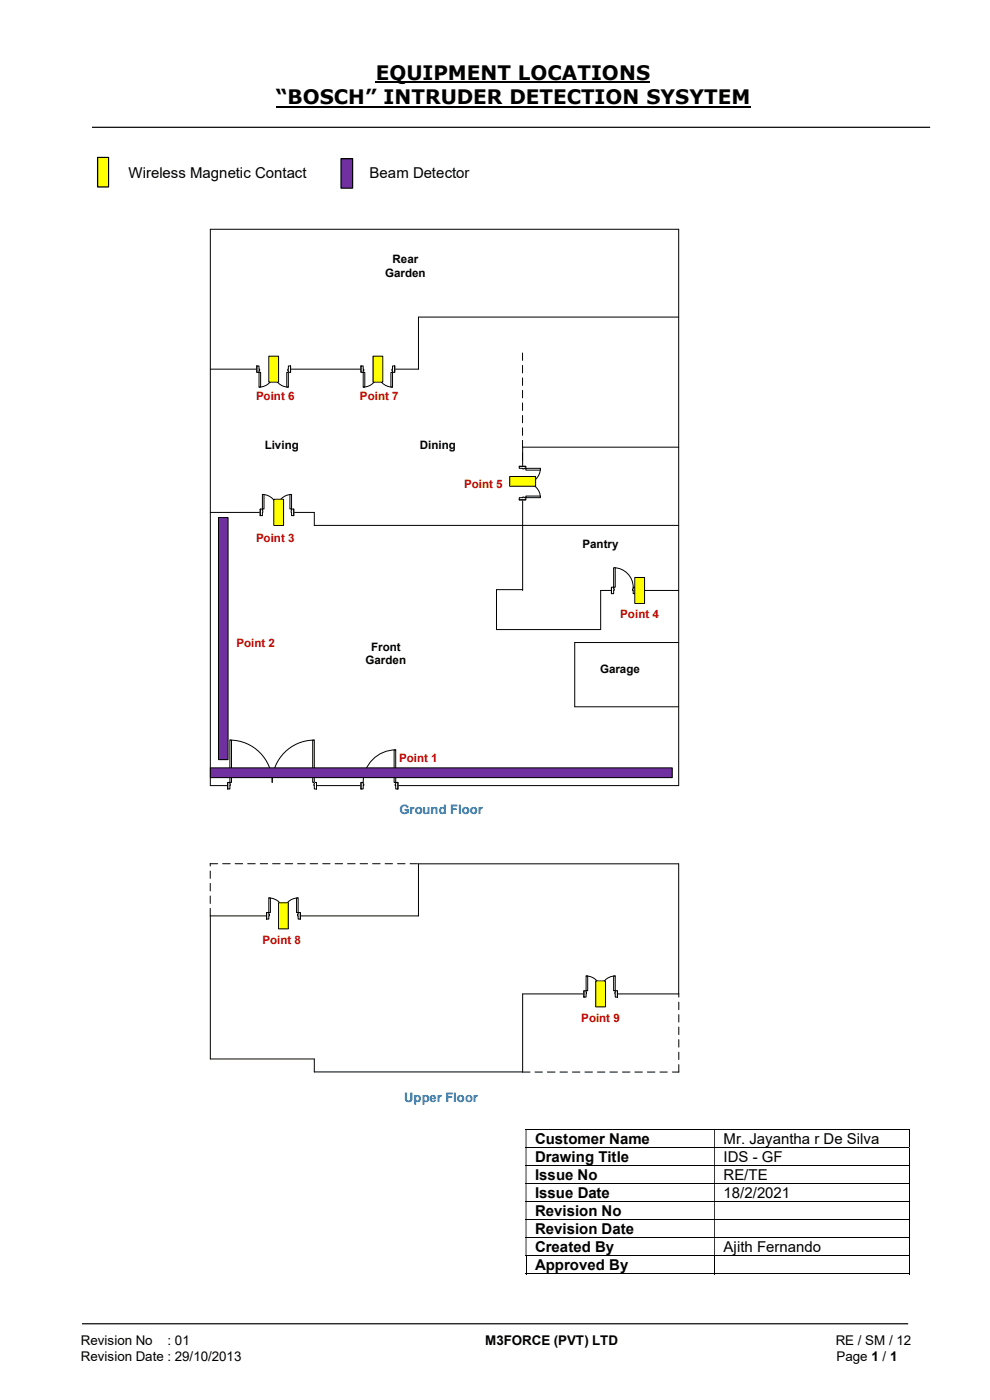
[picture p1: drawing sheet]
<svg xmlns="http://www.w3.org/2000/svg" width="210mm" height="297mm" viewBox="0 0 210 297" stroke-linecap="round" stroke-linejoin="round" font-family="sans-serif">
<path d="M79.7 17.5h58.2M58.5 22.6h100.7" fill="none" stroke="#000" stroke-width=".42"/>
<path d="M19.5 27h177.8M17.4 280.8h175.3" fill="none" stroke="#000" stroke-width=".25"/>
<g fill="none" stroke="#000" stroke-width=".21">
<path d="M111.5 239.6h81.3M192.9 239.7v3.7M111.5 243.5h81.3M111.5 247.3h81.3M111.5 251.1h81.3M111.5 254.9h81.3M111.5 258.7h81.3M192.9 243.5v3.7M192.9 247.4v3.6M192.9 251.2v3.6M192.9 255v3.7M192.9 258.8v3.7"/>
<path d="M111.5 262.6h81.3M111.5 266.4h81.3M111.5 270.3h40M111.6 266.5v3.8M151.6 266.5v3.8M151.7 270.3h41.1M192.9 262.7v3.6M192.9 266.5v3.8"/>
</g>
<g fill="#000">
<path d="M192.8 239.5h.2v.2h-.2zM111.5 239.7h.2v3.7h-.2zM151.5 239.7h.2v3.7h-.2z" fill-rule="evenodd"/>
<path d="M192.8 243.4h.2v.1h-.2zM111.5 243.5h.2v3.7h-.2zM151.5 243.5h.2v3.7h-.2z" fill-rule="evenodd"/>
<path d="M192.8 247.2h.2v.2h-.2zM111.5 247.4h.2v3.6h-.2zM151.5 247.4h.2v3.6h-.2z" fill-rule="evenodd"/>
<path d="M192.8 251h.2v.2h-.2zM111.5 251.2h.2v3.6h-.2zM151.5 251.2h.2v3.6h-.2z" fill-rule="evenodd"/>
<path d="M192.8 254.8h.2v.2h-.2zM111.5 255h.2v3.7h-.2zM151.5 255h.2v3.7h-.2z" fill-rule="evenodd"/>
<path d="M192.8 258.7h.2v.1h-.2zM111.5 258.8h.2v3.7h-.2zM151.5 258.8h.2v3.7h-.2z" fill-rule="evenodd"/>
<path d="M192.8 262.5h.2v.2h-.2zM111.5 262.7h.2v3.6h-.2zM151.5 262.7h.2v3.6h-.2z" fill-rule="evenodd"/>
</g>
<path d="M192.8 266.3h.2v.2h-.2zM192.8 270.2h.2v.1h-.2z" fill="#000"/>
<path d="M20.7 33.4h2.3v6.3h-2.3z" fill="#ff0"/>
<path d="M20.7 33.4h2.3v6.3h-2.3z" fill="none" stroke="#000" stroke-width=".25"/>
<path d="M44.6 48.6h99.4v118.1h-99.4zM144 67.3h-55.2v11h-44.2M144 94.9h-33.1v30.4M44.6 108.7h22.1v2.8h77.3M110.9 125.1h-5.6v8.5h22.1v-8.3h16.6M144 136.3h-22.1v13.6h22.1M44.6 194.3v30.4" fill="none" stroke="#000" stroke-width=".21"/>
<path d="M143.9 225.8l.2 .1v1.5l-.1 .1zM143.9 223.2h.2v1.6l-.1 .1zM143.9 220.5l.2 .1v1.5l-.1 .2zM143.9 217.8l.2 .1v1.6l-.1 .1zM143.9 215.2l.2 .1v1.5l-.1 .1zM143.9 212.5l.2 .1v1.6l-.1 .1zM143.9 210.8l.2 .1v.6l-.1 .1z" fill="#000"/>
<path d="M48.3 165.9h18.8v1.5h-18.8z" fill="#fff"/>
<path d="M48.3 165.9h18.8v1.5h-18.8z" fill="none" stroke="#fff" stroke-width=".21"/>
<path d="M66.7 166v1.4h.4v-1.4zM48.3 166h.5v1.4h-.5z" fill-rule="evenodd" fill="#fff"/>
<path d="M48.8 166.3v-.3h-.5v1.4h.5v-.7M66.7 166.3v-.3h.4v1.4h-.4v-.7" fill="none" stroke="#000" stroke-width=".21"/>
<path d="M66.6 166.3l.1 .4zM48.8 166.3l.1 .4z" fill-rule="evenodd" fill="#fff"/>
<path d="M48.8 157a9 9 0 0 1 8.9 9 8.9 8.9 0 0 1 9-9M48.3 166v1.4M48.8 166.3v.4M66.7 166.3v.4M67.1 166v1.4" fill="none" stroke="#000" stroke-width=".21"/>
<path d="M48.8 157h.3v9h-.3z" fill="#fff"/>
<path d="M48.8 157h.3v9h-.3z" fill="none" stroke="#000" stroke-width=".21"/>
<path d="M66.3 157h.4v9h-.4z" fill="#fff"/>
<path d="M66.3 157h.4v9h-.4z" fill="none" stroke="#000" stroke-width=".21"/>
<path d="M76.6 165.9h7.8v1.5h-7.8z" fill="#fff"/>
<path d="M76.6 165.9h7.8v1.5h-7.8z" fill="none" stroke="#fff" stroke-width=".21"/>
<path d="M83.9 166v1.4h.5v-1.4zM76.6 166h.4v1.4h-.4z" fill-rule="evenodd" fill="#fff"/>
<path d="M77 166.3v-.3h-.4v1.4h.4v-.7M83.9 166.3v-.3h.5v1.4h-.5v-.7" fill="none" stroke="#000" stroke-width=".21"/>
<path d="M83.8 166.3v.4h.1v-.4zM77 166.3h.2v.4h-.2z" fill-rule="evenodd" fill="#fff"/>
<path d="M83.9 159.1a6.9 6.9 0 0 0-6.9 6.9M76.6 166v1.4M77 166.3h.2v.4h-.2M83.9 166.3h-.1v.4h.1M84.4 166v1.4" fill="none" stroke="#000" stroke-width=".21"/>
<path d="M83.6 159.1h.3v6.9h-.3z" fill="#fff"/>
<path d="M83.6 159.1h.3v6.9h-.3z" fill="none" stroke="#000" stroke-width=".21"/>
<path d="M54.5 77.6h7.1v1.4h-7.1z" fill="#fff"/>
<path d="M54.5 77.6h7.1v1.4h-7.1z" fill="none" stroke="#fff" stroke-width=".21"/>
<path d="M54.5 77.6v1.4h.4v-1.4zM61.2 77.6h.4v1.4h-.4z" fill-rule="evenodd" fill="#fff"/>
<path d="M54.9 78.3v-.7h-.4v1.4h.4v-.3M61.2 78.3v-.7h.4v1.4h-.4v-.3" fill="none" stroke="#000" stroke-width=".21"/>
<path d="M54.9 78.3v.4h.2v-.4zM61 78.3h.2v.4h-.2z" fill-rule="evenodd" fill="#fff"/>
<path d="M54.5 77.6v1.4M54.9 78.3h.2v.4h-.2M61.2 78.3h-.2v.4h.2M61.6 77.6v1.4M54.9 82.1a3.1 3.1 0 0 0 3.2-3.1 3.1 3.1 0 0 0 3.1 3.1" fill="none" stroke="#000" stroke-width=".21"/>
<path d="M60.8 79h.4v3.1h-.4z" fill="#fff"/>
<path d="M60.8 79h.4v3.1h-.4z" fill="none" stroke="#000" stroke-width=".21"/>
<path d="M54.9 79h.4v3.1h-.4z" fill="#fff"/>
<path d="M54.9 79h.4v3.1h-.4z" fill="none" stroke="#000" stroke-width=".21"/>
<path d="M76.6 77.6h7.1v1.4h-7.1z" fill="#fff"/>
<path d="M76.6 77.6h7.1v1.4h-7.1z" fill="none" stroke="#fff" stroke-width=".21"/>
<path d="M76.6 77.6v1.4h.4v-1.4zM83.3 77.6h.4v1.4h-.4z" fill-rule="evenodd" fill="#fff"/>
<path d="M77 78.3v-.7h-.4v1.4h.4v-.3M83.3 78.3v-.7h.4v1.4h-.4v-.3" fill="none" stroke="#000" stroke-width=".21"/>
<path d="M77 78.3v.4h.2v-.4zM83.1 78.3h.2v.4h-.2z" fill-rule="evenodd" fill="#fff"/>
<path d="M76.6 77.6v1.4M77 78.3h.2v.4h-.2M83.3 78.3h-.2v.4h.2M83.7 77.6v1.4M77 82.1a3.1 3.1 0 0 0 3.1-3.1 3.1 3.1 0 0 0 3.2 3.1" fill="none" stroke="#000" stroke-width=".21"/>
<path d="M82.9 79h.4v3.1h-.4z" fill="#fff"/>
<path d="M82.9 79h.4v3.1h-.4z" fill="none" stroke="#000" stroke-width=".21"/>
<path d="M77 79h.4v3.1h-.4z" fill="#fff"/>
<path d="M77 79h.4v3.1h-.4z" fill="none" stroke="#000" stroke-width=".21"/>
<path d="M55.2 107.9h7.1v1.5h-7.1z" fill="#fff"/>
<path d="M55.2 107.9h7.1v1.5h-7.1z" fill="none" stroke="#fff" stroke-width=".21"/>
<path d="M61.8 108v1.4h.5v-1.4zM55.2 108h.5v1.4h-.5z" fill-rule="evenodd" fill="#fff"/>
<path d="M55.7 108.3v-.3h-.5v1.4h.5v-.7M61.8 108.3v-.3h.5v1.4h-.5v-.7" fill="none" stroke="#000" stroke-width=".21"/>
<path d="M61.8 108.3v.4zM55.7 108.3l.1 .4z" fill-rule="evenodd" fill="#fff"/>
<path d="M55.2 108v1.4M55.7 108.3v.4M55.7 104.9a3.1 3.1 0 0 1 3.1 3.1 3.1 3.1 0 0 1 3-3.1M61.8 108.3v.4M62.3 108v1.4" fill="none" stroke="#000" stroke-width=".21"/>
<path d="M55.7 104.9h.3v3.1h-.3z" fill="#fff"/>
<path d="M55.7 104.9h.3v3.1h-.3z" fill="none" stroke="#000" stroke-width=".21"/>
<path d="M61.5 104.9h.3v3.1h-.3z" fill="#fff"/>
<path d="M61.5 104.9h.3v3.1h-.3z" fill="none" stroke="#000" stroke-width=".21"/>
<path d="M110.1 98.9h1.5v7.1h-1.5z" fill="#fff"/>
<path d="M110.1 98.9h1.5v7.1h-1.5z" fill="none" stroke="#fff" stroke-width=".21"/>
<path d="M110.2 105.6v.4h1.3v-.4zM110.2 98.9h1.3v.5h-1.3z" fill-rule="evenodd" fill="#fff"/>
<path d="M110.9 99.4h-.7v-.5h1.3v.5h-.3M110.9 105.6h-.7v.4h1.3v-.4h-.3" fill="none" stroke="#000" stroke-width=".21"/>
<path d="M110.9 105.5v.1h.3v-.1zM110.9 99.4h.3v.1h-.3z" fill-rule="evenodd" fill="#fff"/>
<path d="M110.2 98.9h1.3M110.9 99.4v.1h.3v-.1M114.6 99.4a3.1 3.1 0 0 1-3.1 3.1 3.1 3.1 0 0 1 3.1 3.1M110.2 106h1.3M110.9 105.6v-.1h.3v.1" fill="none" stroke="#000" stroke-width=".21"/>
<path d="M111.5 99.4h3.1v.3h-3.1z" fill="#fff"/>
<path d="M111.5 99.4h3.1v.3h-3.1z" fill="none" stroke="#000" stroke-width=".21"/>
<path d="M111.5 105.2h3.1v.4h-3.1z" fill="#fff"/>
<path d="M111.5 105.2h3.1v.4h-3.1z" fill="none" stroke="#000" stroke-width=".21"/>
<path d="M129.7 124.5h5.1v1.5h-5.1z" fill="#fff"/>
<path d="M129.7 124.5h5.1v1.5h-5.1z" fill="none" stroke="#fff" stroke-width=".21"/>
<path d="M129.7 124.6h.5v1.3h-.5zM134.3 124.6v1.3h.5v-1.3z" fill-rule="evenodd" fill="#fff"/>
<path d="M130.2 124.9v-.3h-.5v1.3h.5v-.6M134.3 124.9v-.3h.5v1.3h-.5v-.6" fill="none" stroke="#000" stroke-width=".21"/>
<path d="M130.2 124.9h.1v.4h-.1zM134.2 124.9v.4h.1v-.4z" fill-rule="evenodd" fill="#fff"/>
<path d="M129.7 124.6v1.3M130.2 124.9h.1v.4h-.1M130.2 120.4a4.2 4.2 0 0 1 4.1 4.2M134.3 124.9h-.1v.4h.1M134.8 124.6v1.3" fill="none" stroke="#000" stroke-width=".21"/>
<path d="M130.2 120.4h.3v4.2h-.3z" fill="#fff"/>
<path d="M130.2 120.4h.3v4.2h-.3z" fill="none" stroke="#000" stroke-width=".21"/>
<path d="M108.1 101.1h5.5v2.1h-5.5z" fill="#ff0"/>
<path d="M108.1 101.1h5.5v2.1h-5.5z" fill="none" stroke="#000" stroke-width=".21"/>
<path d="M134.7 122.5h2v5.5h-2z" fill="#ff0"/>
<path d="M134.7 122.5h2v5.5h-2z" fill="none" stroke="#000" stroke-width=".21"/>
<path d="M58.1 105.9h2.1v5.6h-2.1z" fill="#ff0"/>
<path d="M58.1 105.9h2.1v5.6h-2.1z" fill="none" stroke="#000" stroke-width=".21"/>
<path d="M79.1 75.6h2.1v5.5h-2.1z" fill="#ff0"/>
<path d="M79.1 75.6h2.1v5.5h-2.1z" fill="none" stroke="#000" stroke-width=".21"/>
<path d="M57 75.6h2.1v5.5h-2.1z" fill="#ff0"/>
<path d="M57 75.6h2.1v5.5h-2.1z" fill="none" stroke="#000" stroke-width=".21"/>
<path d="M44.6 162.9h98v2.1h-98z" fill="#7030a0"/>
<path d="M44.6 162.9h98v2.1h-98zM44.6 194.3h44.2v-11h55.2v27.6h-33.1v16.5h-44.2v-2.7h-22.1" fill="none" stroke="#000" stroke-width=".21"/>
<path d="M110.8 227.4h1.7l-.1 .1h-1.5zM113.4 227.4h1.7v.1h-1.6zM116.1 227.4h1.7l-.1 .1h-1.5zM118.7 227.4h1.8l-.1 .1h-1.6zM121.4 227.4h1.7l-.1 .1h-1.5zM124 227.4h1.8l-.2 .1h-1.5zM126.7 227.4h1.7l-.1 .1h-1.6zM129.3 227.4h1.8l-.2 .1h-1.5zM132 227.4h1.7l-.1 .1h-1.6zM134.6 227.4h1.8l-.1 .1h-1.6zM137.3 227.4h1.7l-.1 .1h-1.5zM139.9 227.4h1.7v.1h-1.6zM142.6 227.4h1.5l-.1 .1h-1.3z" fill="#000"/>
<path d="M123.9 210.1h7.1v1.5h-7.1z" fill="#fff"/>
<path d="M123.9 210.1h7.1v1.5h-7.1z" fill="none" stroke="#fff" stroke-width=".21"/>
<path d="M130.5 210.2v1.3h.5v-1.3zM123.9 210.2h.4v1.3h-.4z" fill-rule="evenodd" fill="#fff"/>
<path d="M124.3 210.5v-.3h-.4v1.3h.4v-.6M130.5 210.5v-.3h.5v1.3h-.5v-.6" fill="none" stroke="#000" stroke-width=".21"/>
<path d="M130.4 210.5l.1 .4zM124.3 210.5l.1 .4z" fill-rule="evenodd" fill="#fff"/>
<path d="M123.9 210.2v1.3M124.3 210.5v.4M124.3 207.1a3.1 3.1 0 0 1 3.1 3.1 3.1 3.1 0 0 1 3.1-3.1M130.5 210.5v.4M131 210.2v1.3" fill="none" stroke="#000" stroke-width=".21"/>
<path d="M124.3 207.1h.4v3.1h-.4z" fill="#fff"/>
<path d="M124.3 207.1h.4v3.1h-.4z" fill="none" stroke="#000" stroke-width=".21"/>
<path d="M130.2 207.1h.3v3.1h-.3z" fill="#fff"/>
<path d="M130.2 207.1h.3v3.1h-.3z" fill="none" stroke="#000" stroke-width=".21"/>
<path d="M126.4 208.1h2v5.5h-2z" fill="#ff0"/>
<path d="M126.4 208.1h2v5.5h-2z" fill="none" stroke="#000" stroke-width=".21"/>
<path d="M56.6 193.5h7.1v1.5h-7.1z" fill="#fff"/>
<path d="M56.6 193.5h7.1v1.5h-7.1z" fill="none" stroke="#fff" stroke-width=".21"/>
<path d="M63.2 193.6v1.4h.5v-1.4zM56.6 193.6h.4v1.4h-.4z" fill-rule="evenodd" fill="#fff"/>
<path d="M57 193.9v-.3h-.4v1.4h.4v-.7M63.2 193.9v-.3h.5v1.4h-.5v-.7" fill="none" stroke="#000" stroke-width=".21"/>
<path d="M63.1 193.9v.4h.1v-.4zM57 193.9h.1v.4h-.1z" fill-rule="evenodd" fill="#fff"/>
<path d="M56.6 193.6v1.4M57 193.9h.1v.4h-.1M57 190.5a3.1 3.1 0 0 1 3.2 3.1 3.1 3.1 0 0 1 3-3.1M63.2 193.9h-.1v.4h.1M63.7 193.6v1.4" fill="none" stroke="#000" stroke-width=".21"/>
<path d="M57 190.5h.4v3.1h-.4z" fill="#fff"/>
<path d="M57 190.5h.4v3.1h-.4z" fill="none" stroke="#000" stroke-width=".21"/>
<path d="M62.9 190.5h.3v3.1h-.3z" fill="#fff"/>
<path d="M62.9 190.5h.3v3.1h-.3z" fill="none" stroke="#000" stroke-width=".21"/>
<path d="M59.1 191.5h2.1v5.6h-2.1z" fill="#ff0"/>
<path d="M59.1 191.5h2.1v5.6h-2.1z" fill="none" stroke="#000" stroke-width=".21"/>
<g fill="#000">
<path d="M44.5 192.7h.2l-.1 1.7-.1-.1zM44.5 190l.2 .1-.1 1.7-.1-.2zM44.5 187.4l.2 .1-.1 1.6-.1-.1zM44.5 184.7l.2 .1-.1 1.6h-.1zM44.5 183.2l.2 .1-.1 .5-.1-.1z"/>
<path d="M44.5 183.2l1.6-.1 .2 .2h-1.7zM47.2 183.2l1.6-.1 .1 .2h-1.7zM49.8 183.2l1.7-.1 .1 .2h-1.7zM52.5 183.2l1.6-.1 .1 .2h-1.6zM55.1 183.2l1.7-.1 .1 .2h-1.7zM57.8 183.2l1.6-.1 .1 .2h-1.6zM60.4 183.2l1.7-.1 .1 .2h-1.7zM63.1 183.2l1.6-.1 .1 .2h-1.6zM65.7 183.2l1.7-.1 .1 .2h-1.7zM68.4 183.2l1.6-.1 .1 .2h-1.6zM71 183.2l1.6-.1 .2 .2h-1.7zM73.7 183.2l1.6-.1 .1 .2h-1.7zM76.3 183.2l1.6-.1 .2 .2h-1.7zM79 183.2l1.6-.1 .1 .2h-1.6zM81.6 183.2l1.7-.1 .1 .2h-1.7zM84.3 183.2l1.6-.1 .1 .2h-1.6zM86.9 183.2l1.7-.1v.2h-1.6z"/>
</g>
<path d="M46.4 109.8h2v51.4h-2z" fill="#7030a0"/>
<path d="M46.4 109.8h2v51.4h-2z" fill="none" stroke="#000" stroke-width=".21"/>
<path d="M110.8 96l.2 .1-.1 1.6h-.2zM110.8 93.4h.2l-.1 1.7-.2-.1zM110.8 90.7l.2 .1-.1 1.7-.2-.2zM110.8 88.1h.2l-.1 1.7-.2-.1zM110.8 85.4l.2 .1-.1 1.7-.2-.2zM110.8 82.8h.2l-.1 1.7-.2-.1zM110.8 80.1l.2 .1-.1 1.7-.2-.2zM110.8 77.5l.2 .1-.1 1.6-.2-.1zM110.8 74.8l.2 .1-.1 1.6h-.2z" fill="#000"/>
<path d="M72.3 33.7h2.5v6.2h-2.5z" fill="#7030a0"/>
<path d="M72.3 33.7h2.5v6.2h-2.5z" fill="none" stroke="#000" stroke-width=".25"/>
<g font-size="4.2">
<text x="79.7" y="17">EQUIPMENT LOCATIONS</text>
<text x="58.5" y="22.1">“BOSCH” INTRUDER DETECTION SYSYTEM</text>
</g>
<g font-size="3.2">
<text x="27.3" y="37.7">Wireless Magnetic Contact</text>
<text x="78.4" y="37.7">Beam Detector</text>
<text x="113.5" y="242.7">Customer Name</text>
<text x="153.5" y="242.7">Mr. Jayantha r De Silva</text>
<text x="113.5" y="246.5">Drawing Title</text>
<text x="113.5" y="250.3">Issue No</text>
<text x="153.5" y="246.5">IDS - GF</text>
<text x="153.5" y="250.3">RE/TE</text>
<text x="113.5" y="254.2">Issue Date</text>
<text x="113.5" y="258">Revision No</text>
<text x="153.5" y="254.2">18/2/2021</text>
<text x="113.5" y="261.8">Revision Date</text>
<text x="113.5" y="265.6">Created By</text>
<text x="113.5" y="269.5">Approved By</text>
<text x="153.5" y="265.6">Ajith Fernando</text>
</g>
<g font-size="2.8" fill="#0070c0">
<text x="84.8" y="172.7">Ground Floor</text>
<text x="85.8" y="233.8">Upper Floor</text>
</g>
<g font-size="2.8">
<text x="17.1" y="285.4">Revision No</text>
<text x="35.5" y="285.4">: 01</text>
<text x="102.9" y="285.4">M3FORCE (PVT) LTD</text>
<text x="177.3" y="285.4">RE / SM / 12</text>
<text x="17.1" y="288.7">Revision Date : 29/10/2013</text>
<text x="177.5" y="288.7">Page 1 / 1</text>
</g>
<g font-size="2.5">
<text x="81.7" y="58.7">Garden</text>
<text x="83.3" y="55.8">Rear</text>
<text x="56.2" y="95.3">Living</text>
<text x="89.1" y="95.3">Dining</text>
<text x="123.6" y="116.3">Pantry</text>
<text x="77.6" y="140.9">Garden</text>
<text x="78.7" y="138">Front</text>
<text x="127.3" y="142.8">Garage</text>
</g>
<g font-size="2.5" fill="#c00000">
<text x="54.3" y="84.9">Point 6</text>
<text x="76.4" y="84.9">Point 7</text>
<text x="98.5" y="103.6">Point 5</text>
<text x="54.3" y="114.9">Point 3</text>
<text x="131.6" y="131.2">Point 4</text>
<text x="50.2" y="137.3">Point 2</text>
<text x="84.7" y="161.6">Point 1</text>
<text x="55.7" y="200.2">Point 8</text>
<text x="123.3" y="216.8">Point 9</text>
</g>
</svg>
